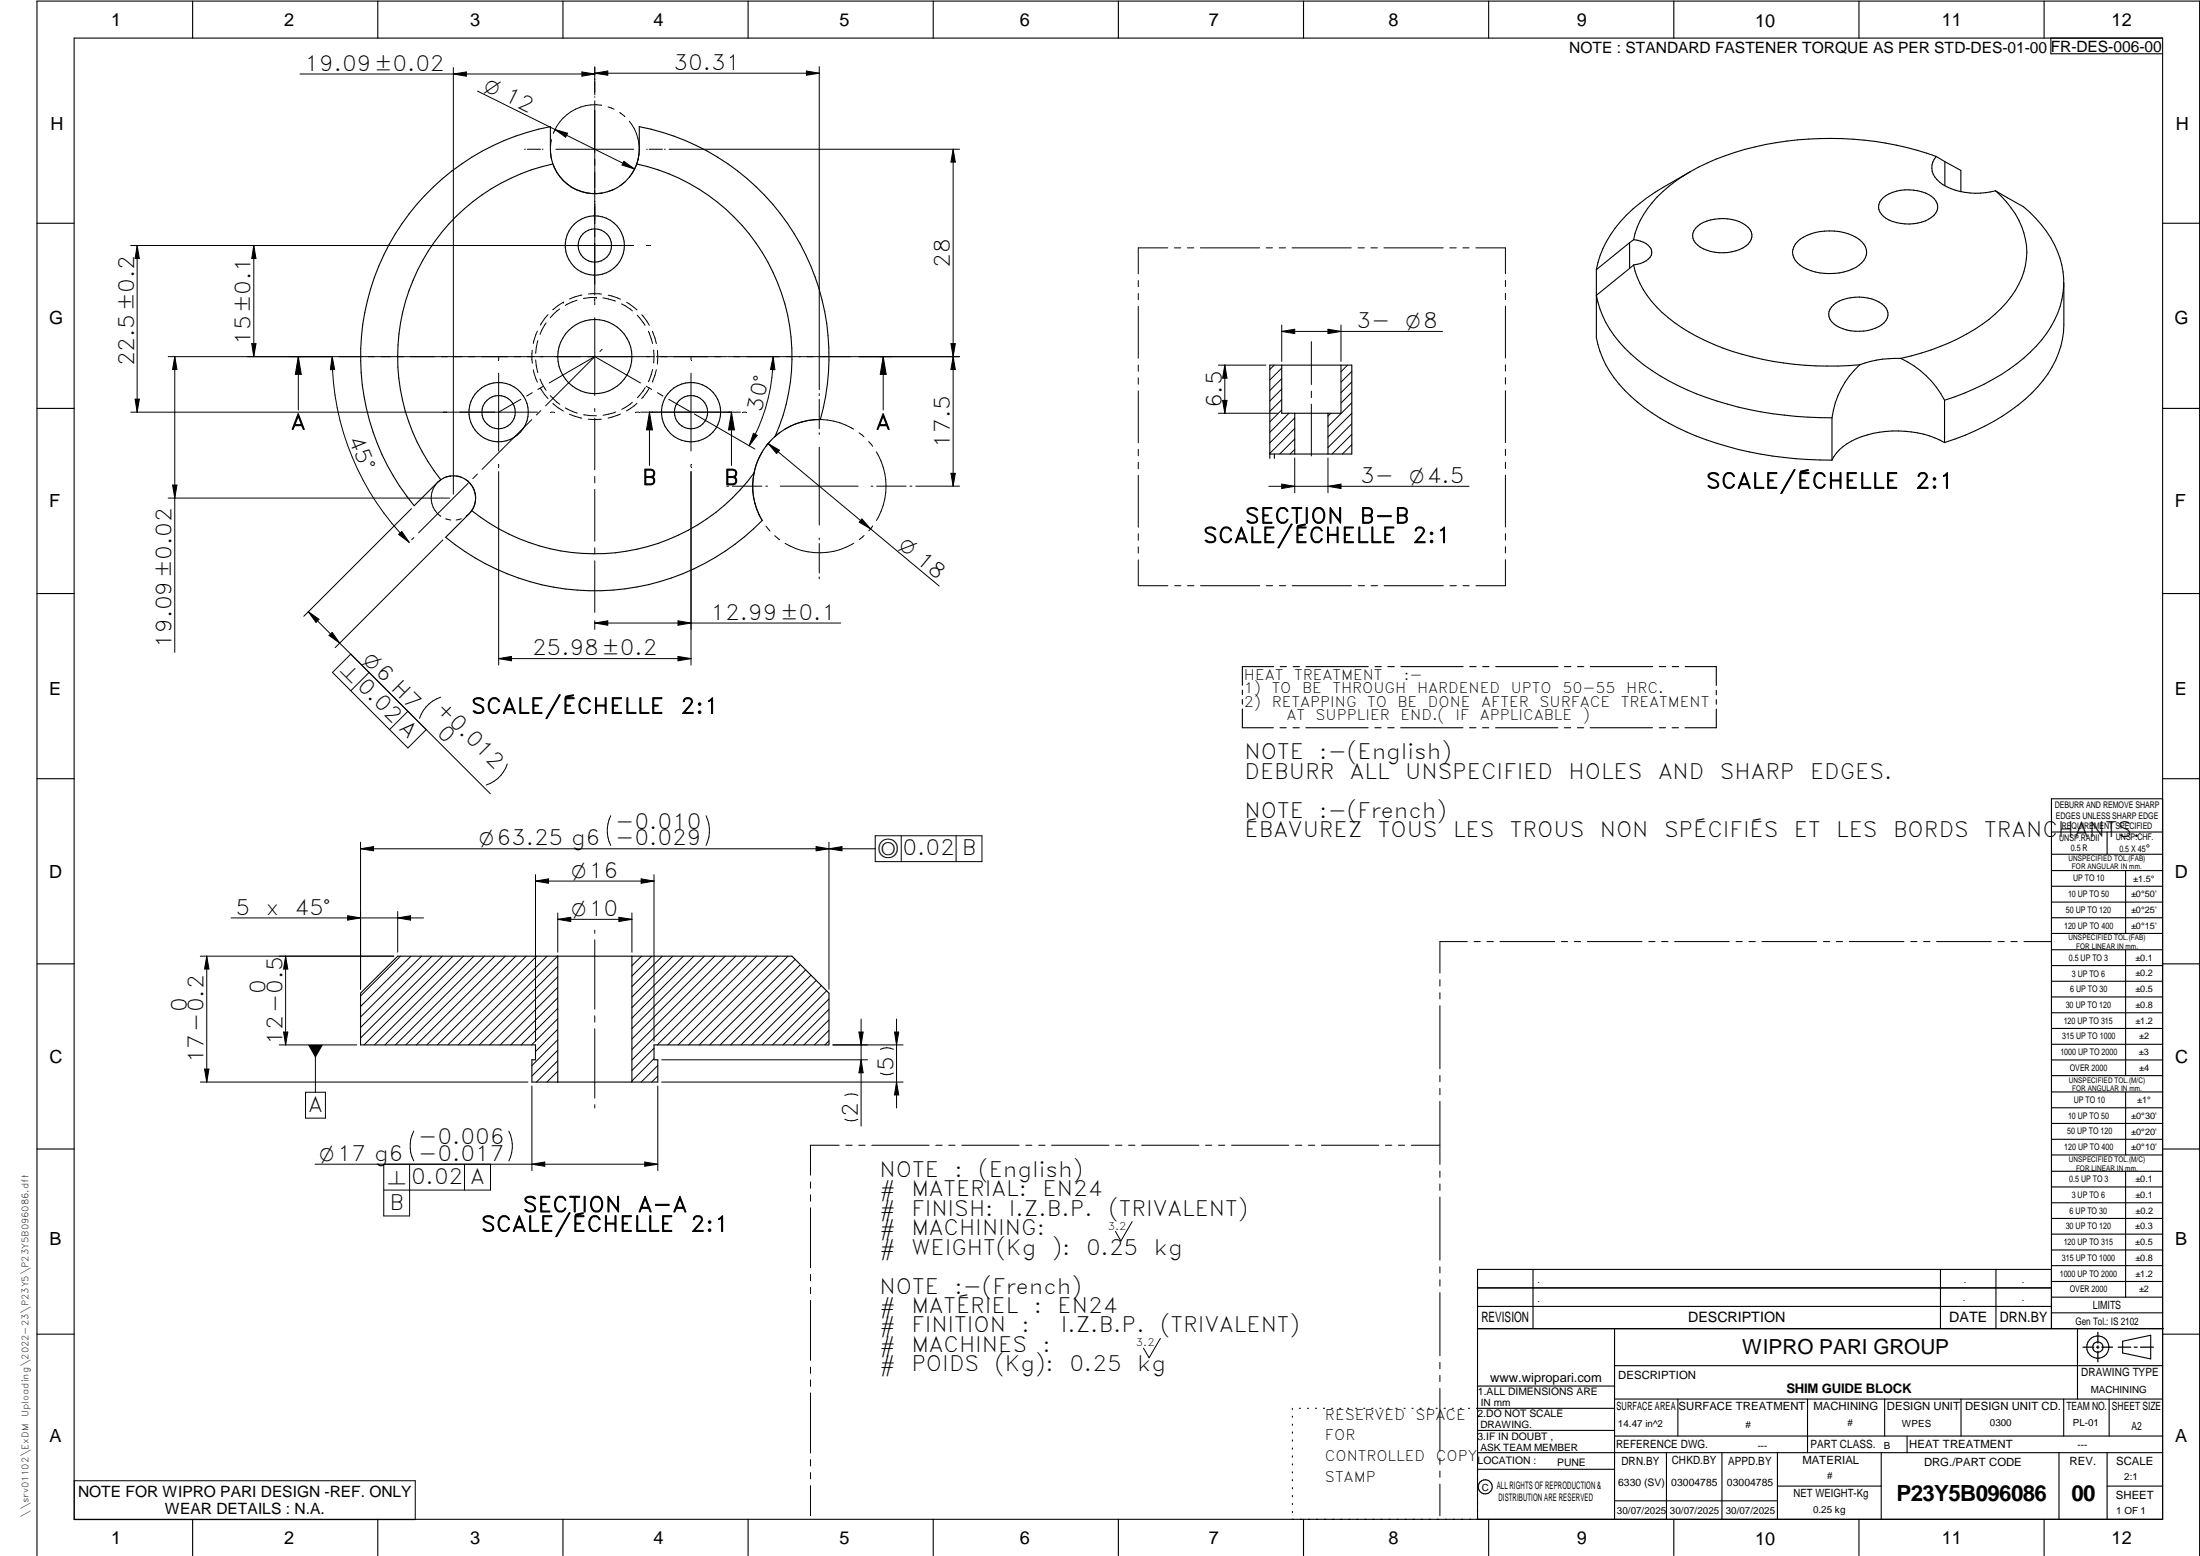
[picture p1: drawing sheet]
<svg xmlns="http://www.w3.org/2000/svg" width="594mm" height="420mm" viewBox="0 0 594 420" stroke-linecap="round" stroke-linejoin="round" font-family="sans-serif">
<g fill="none" stroke="#000" stroke-width=".3">
<path d="M20 10.3h564v400h-564zM52 .3v10M102 .3v10M152 .3v10M202 .3v10M252 .3v10M302 .3v10M352 .3v10M402 .3v10M452 .3v10M502 .3v10M552 .3v10"/>
<path d="M553.8 10.3v4.2h30.2M149.3 44.3a53.2 53.2 0 0 0-30.3 85.2M149.3 44.3a24.1 24.1 0 0 1-.7-10.1 63.2 63.2 0 0 0-36.8 102.4l7.2-7.1M172 44.3a12 12 0 0 1-11.4 8 12 12 0 0 1-11.3-8M172 44.3a24.1 24.1 0 0 0 .6-10.1 63.2 63.2 0 0 1 48.9 79.1 17.9 17.9 0 0 0-12.2 4.5M172 44.3a53.2 53.2 0 0 1 37.3 73.5M456.4 46.4a79.7 79.7 0 0 0-15.5 10.1 29.5 29.5 0 0 0-9.8 16.3M508.6 53.3a11.7 11.7 0 0 1 13.7 .3 3.2 3.2 0 0 1-.7 5.1 11.8 11.8 0 0 1-13-.3 3.1 3.1 0 0 1 0-5.1zM522.9 42.2a87.3 87.3 0 0 0-59.5 .8 42 42 0 0 0-18.5 13.3 20.9 20.9 0 0 0-3.8 8.4M522.9 42.2l2.3 1.4M522.9 42.2a4.6 4.6 0 0 0 .9 7 18.2 18.2 0 0 0 15.1 2.3M525.2 43.6l4.3 2.4v5.8"/>
<path d="M525.2 43.6v6.6M538.9 51.5l3.2 1.9a25.2 25.2 0 0 1 10.5 9.1 24.7 24.7 0 0 1 4.7 12.8v12.4a26.2 26.2 0 0 1-8.6 18.4 59 59 0 0 1-23.6 13.4M538.9 51.5a22.6 22.6 0 0 1 8.4 16.7 22.8 22.8 0 0 1-8.5 16.6 55.6 55.6 0 0 1-25.5 12M10 60.3h10M431.1 72.8v18.4a29.4 29.4 0 0 0 11 17.3 70.1 70.1 0 0 0 30.4 13.5l6.2 1.1 6.3 .8 9.7 .3M440 65.5l-8.9 7.3M440 72.5l-8.9 7.3a29.4 29.4 0 0 0 11 17.3 70.1 70.1 0 0 0 30.4 13.5l6.2 1.1 6.3 .7 9.7 .4M440 65.5v7M441.1 71.5a26.1 26.1 0 0 0 11.1 15.7 65 65 0 0 0 29.4 10.8 88.4 88.4 0 0 0 20.6 .5M441.1 71.5l-1.1 1M441.1 64.7a5 5 0 0 1 4.9 3.1 3 3 0 0 1-2.2 3l-2.7 .7M441.1 64.7l-1.1 .8"/>
<path d="M457.8 61.7a10.1 10.1 0 0 1 8.7-2.6 7.7 7.7 0 0 1 6.4 3.5 3.5 3.5 0 0 1-2.3 4.4 11.9 11.9 0 0 1-12.2-.8 3 3 0 0 1-.6-4.5zM485.4 65.2a14.5 14.5 0 0 1 14.7-1.7 5.1 5.1 0 0 1 3.9 5.4 7.6 7.6 0 0 1-6.1 4.5 15 15 0 0 1-11.8-1.8 4 4 0 0 1-.7-6.4zM557.3 77.2a26.6 26.6 0 0 1-9 17.9 60.4 60.4 0 0 1-23.2 13M584 60.3h10M346.1 98.6v13h16v-13M494.6 82.9a10.1 10.1 0 0 1 8.7-2.6 7.6 7.6 0 0 1 6.3 3.6 3.5 3.5 0 0 1-2.2 4.3 12 12 0 0 1-12.2-.8 3.1 3.1 0 0 1-.6-4.5zM502.2 98.5a23.7 23.7 0 0 0-7.5 14.3M513.3 96.8l-3.3 .1a25.5 25.5 0 0 0-7.8 1.6M513.3 96.8a25.5 25.5 0 0 1 11.8 11.3M10 110.3h10M209.3 117.8a17.8 17.8 0 0 0-5.7 9.9M349.6 111.6v11"/>
<path d="M358.6 111.6v11M494.7 112.8v11.4M525.1 108.1v11.4M525.1 119.5a28 28 0 0 0-26.4 .3 10.7 10.7 0 0 0-4 4.4M584 110.3h10M119 129.5a6 6 0 0 1 7.7 .7 6 6 0 0 1 .7 7.7M203.6 127.7a53.3 53.3 0 0 1-76.2 10.2M203.6 127.7a17.6 17.6 0 0 0 2.2 12.8 63.3 63.3 0 0 1-85.5 4.6l7.1-7.2M342.9 122.6h22.1v-24h-22.1v25.2M344.1 122.6v1.2M10 160.3h10M584 160.3h10"/>
<path d="M335.5 191.4v5.1h8.4M335.5 186.4v1.2M335.5 188.9v1.2M343.9 180h-8.4v5M345.6 196.5h1.7M345.7 180h1.7M349.2 196.5h1.7M349.2 180h1.7M352.6 196.5h16.8M352.7 180h16.8M371.3 196.5h1.6M371.3 180h1.7"/>
<path d="M374.7 196.5h1.8M374.8 180h1.7M378.2 196.5h16.8M378.3 180h16.8M396.8 196.5h1.8M396.9 180h1.7M400.3 196.5h1.7M400.4 180h1.7M403.9 196.5h16.8M403.9 180h16.8M422.4 196.5h1.7M422.5 180h1.7"/>
<path d="M426 196.5h1.6M426 180h1.7M429.4 196.5h16.8M429.5 180h16.8M448 196.5h1.7M448.1 180h1.7M451.5 196.5h1.8M451.6 180h1.7M455.1 180h8.4v5.1M463.5 186.4v1.2M463.5 188.9v1.3M463.5 191.5v5h-8.5"/>
<path d="M10 210.3h10M584 215.7h-30v143.1M584 210.3h10M554 224.7h30M554 230.7h30M554 235.1h30M554 239.3h30M569 224.7v6M574 235.1v17M150.6 258.2v34M170.6 258.2v34M554 243.6h30"/>
<path d="M554 247.8h30M554 252.1h30M554 256.5h30M574 256.5v33.9M10 260.3h10M97.4 268.2l10-10h106.5l10 10v14h-47.3v4h1v6h-34v-6h1v-4h-47.2zM554 260.7h30M554 265h30M554 269.2h30M554 273.5h30M554 277.7h30M584 260.3h10"/>
<path d="M554 282h30M554 286.2h30M554 290.4h30M554 294.9h30M554 299.1h30M574 294.9v17M10 310.3h10M554 303.4h30M554 307.6h30M554 311.9h30M554 316.3h30M574 316.3v34"/>
<path d="M584 310.3h10M554 320.5h30M554 324.8h30M554 329h30M554 333.2h30M554 337.5h30M399 358.8h185.2M399 352.8h155M399 347.8h155M414 342.8v16M436 358.8v51.5M524 342.8v16"/>
<path d="M539 342.8v16M554 341.8h30M554 346h30M554 350.3h30M554 354.5h30M554 342.8h-155v67.5M561 358.8v19M10 360.3h10M399 374.3h37M436 377.8h148M453.1 377.8v10M488.1 377.8v14.5"/>
<path d="M508.9 377.8v10M529.5 377.8v10M557.3 377.8v10M569.5 377.8v10M573.2 362.2l7.6-1.6v6.3l-7.6-1.6zM584 368.8h-148M584 360.3h10M349 380.3v.3M349 382.4v.3M349 384.6v.3M349 386.7v.3M349 388.8v.3"/>
<path d="M349 391v.3M349 393.1v.3M349 395.3v.3M349 397.4v.3M349 399.5v.3M350.9 380.3h.2M353.1 380.3h.2M355.2 380.3h.3M357.4 380.3h.3M359.6 380.3h.3M361.7 380.3h.3M363.9 380.3h.3"/>
<path d="M366.1 380.3h.3M368.3 380.3h.2M370.4 380.3h.3M372.6 380.3h.3M374.8 380.3h.3M376.9 380.3h.4M379.1 380.3h.3M381.3 380.3h.3M383.4 380.3h.4M385.6 380.3h.3M387.8 380.3h.3M390 380.3h.3"/>
<path d="M392.2 380.3h.3M394.3 380.3h.3M396.5 380.3h.3M398.7 380.3h37.3M399 396.7h37M399 392.3h185M399 386.2h37M436 387.8h148M450 392.3v18M465 392.3v18M480 392.3v18M508 392.3v18"/>
<path d="M515 387.8v4.5M556 392.3v18M569 392.3v18M52 410.3v9.7M102 410.3v9.7M152 410.3v9.7M202 410.3v9.7M252 410.3v9.7M302 410.3v9.7M349 401.7v.3M349 403.8v.4M349 406v.3"/>
<path d="M349 408.1v.3M352 410.3v9.7M402 410.3v9.7M436 405.3h44M452 410.3v9.7M480 401.3h28M502 410.3v9.7M552 410.3v9.7M569 401.3h15M10 420v-419.7h584v419.7"/>
<circle cx="160.6" cy="66.3" r="8"/>
<circle cx="160.6" cy="66.3" r="4.5"/>
<circle cx="160.6" cy="96.3" r="10"/>
<circle cx="134.6" cy="111.3" r="8"/>
<circle cx="134.7" cy="111.3" r="4.5"/>
<circle cx="186.6" cy="111.3" r="4.5"/>
<circle cx="186.6" cy="111.3" r="8"/>
<circle cx="566.5" cy="363.7" r="1.39"/>
<circle cx="566.5" cy="363.8" r="3"/>
<circle cx="401.1" cy="401.5" r="1.9"/>
</g>
<g fill="none" stroke="#000" stroke-width=".27">
<path d="M81 20h79.6M122.4 20l3.5-.6v1.2zM122.4 18.2v115.2M157.1 19.4l3.5 .6-3.5 .6zM160.6 18v7.6M160.6 19.8h60.6M160.6 19.8l3.5-.6v1.1zM217.8 19.2l3.4 .6-3.4 .5zM221.2 18v87.2M128.9 24.6l42.5 21M148.9 37.7l-.2 1.7M149.9 35l3.4 1-.6 1z"/>
<path d="M160.6 26.1v.2M160.6 27.2v52.5M162.5 28.4a11.9 11.9 0 0 0-13.1 7.6M164.2 28.9l1.6 .6M167.3 30.4l1.4 1.1M169.9 32.7a12 12 0 0 1 .1 15.1M141.6 40.3h.3M142.4 40.3h3.6M146.4 40.3h.2M148.7 41.2l.2 1.7M149.4 44.6a12 12 0 0 0 13.1 7.6M150.1 40.3h21"/>
<path d="M165.9 51.1l-1.7 .6M168.5 43.6l2.9 2-3.4-1zM168.7 49.1l-1.3 1.1M174.6 40.3h.2M175.3 40.3h3.6M179.4 40.3h.2M180.7 40.3h78.4M257.4 40.3l.6 3.5h-1.2zM257.4 40.3v91M35.3 66.3h135.8M37 66.3l.6 3.5h-1.1zM37 66.3v45"/>
<path d="M68.5 66.3v30M68.5 66.3l.6 3.5h-1.1zM157.1 79.7l-3.3 1M158.9 79.4h3.5M164.2 79.7l3.3 1.1M174.7 66.3h.7M307.4 75.7v1.7M307.4 79.2v1.7M315.3 66.9h-7.9v7.1M317.2 66.9h1.6M320.6 66.9h1.8M324.1 66.9h16"/>
<path d="M341.9 66.9h1.7M345.4 66.9h1.7M348.9 66.9h16M366.7 66.9h1.7M370.2 66.9h1.7M373.7 66.9h16M391.5 66.9h1.7M395 66.9h1.7M398.5 66.9h8v7M406.5 75.7v1.7M406.5 79.2v1.7M45.4 96.3h131.2"/>
<path d="M47.2 96.3l.6 3.5h-1.2zM47.2 96.3v79.8M68 92.8h1.1l-.6 3.5zM80.6 96.3l.8 4.8h-1.7zM80.6 96.3v14.4M89.7 96.3l.7 3.5h-1.2zM89.7 96.3a71 71 0 0 0 20.8 50.1M134.7 96.5v.7M143.7 94.6l.1 3.5M144 99.9l1.1 3.3M144.6 97.2l.6 3.4M145.1 89.4l-1.1 3.4"/>
<path d="M145.2 92l-.6 3.4M147.5 87.2l-1.7 3.1M148 85l-2.1 2.8M151.1 83.4l-2.5 2.4M152.1 81.6h.1M152.1 81.6l-2.8 2.1M155.8 81.1l-3.2 1.4M160.4 96.4l-12.1 7M160.6 80.4v.7M160.6 85.8v21M160.6 81.4v.9M160.7 96.2l-13.4 13.4"/>
<path d="M160.9 96.4l12.1 7M161 80.3h.1M161 80.3l-3.4 .3M162.6 94.3l-.6 .6M162.8 80.4l3.4 .9M167.8 82l3 1.9M169.2 81.6l2.8 2.1M172.1 85.1l2.1 2.8M173.3 85l2 2.8M175.1 89.5l1.1 3.3M176.2 89.5l1 3.3M176.2 99.8l-1.1 3.3"/>
<path d="M176.5 94.5l.1 1.8M176.6 96.3l-.1 1.7M177.2 96.3h19.1M177.2 99.8l-1.1 3.4M177.5 94.6v3.4M177.5 98h.1M186.6 96.5v.7M196.5 96.3h62.6M208.8 96.3a48.1 48.1 0 0 1-6.5 24.1M208.8 96.3l.4 3.5h-1.1zM238.5 96.3l.8 4.8h-1.6zM238.5 96.3v14.4"/>
<path d="M256.8 92.8h1.2l-.6 3.5zM257.4 96.3l.6 3.5h-1.2zM307.4 82.7v14M307.4 98.6v1.6M329 98.6h12.8M330.7 98.6v13M330.7 98.6l.6 3.5h-1.1zM344.1 98.6l-1.2 1.2M346.1 99.4l-3.2 3.2M346.1 89.5l3.5-.6v1.2zM346.1 87.8v9.8M346.1 89.5h43.4"/>
<path d="M354.1 92.2v11.6M358.6 88.9l3.5 .6-3.5 .6zM362.1 87.8v9.8M363.9 98.6l-1.8 1.8M406.5 82.7v14M406.5 98.5v1.7M36.5 107.8h1.1l-.6 3.5zM134.7 100.8v21M140.7 107.8l-6 3.5M143.6 113.3l-13.4 13.4M143.7 106l-1.5 .9M145.2 111.3h-109.9"/>
<path d="M145.8 102.4l1.7 3M145.9 104.8l2.1 2.9M146 110.9l-1.1 1.2M146.7 104.3l-1.5 .9M148.6 106.8l2.6 2.4M148.8 111.3h.7M149.3 109l2.8 2M152.6 110.2l3.3 1.3M153.7 111.8l3.4 1.1M157.6 112l3.5 .3M158.9 113.2h3.5M160.6 110.3v.8"/>
<path d="M160.6 112.9v14M166.2 111.3l-3.4 .8M167.5 111.8l-3.3 1.1M170.8 108.6l-2.9 1.9M171.8 111.3h.7M172 108.9l-2.8 2.1M173 111.3h26.9M174.2 104.6l-2.1 2.8M174.5 104.3l1.5 .9M175.3 104.8l-2 2.8M175.4 111.3l.8 4.8h-1.6zM175.4 111.3v14.4"/>
<path d="M177.5 106l1.5 .9M180.6 107.8l6 3.5M186.6 100.8v21M187.5 111.8l16.3 9.4M197.5 111.3l.8 4.8h-1.6zM197.5 111.3v14.4M200.7 111.3h.7M203.4 117l1.1 .6-2.2 2.8zM207.4 119.8l3.1 1.8-.8 .9zM207.4 119.8l46.2 38.4M207.9 119.3l-1.1 1.3M210.5 116.9l-1.3 1.1"/>
<path d="M221.2 106.3v.5M221.2 107.8v8M221.2 116.8v.5M230.5 115.9a17.9 17.9 0 0 0-18.5 0M232 116.9l1.3 1M234.6 119.2l1.1 1.3M307.4 102v1.8M307.4 105.5v14M329 111.6h16.1M330.2 108.1h1.1l-.6 3.5zM346.1 105.1l-3.2 3.2M346.1 110.7l-3.2 3.2"/>
<path d="M346.1 102.2l-3.2 3.3M346.1 107.9l-3.2 3.2M348.1 111.6l-5.2 5.2M349.6 118.5l-4 4.1M349.6 115.7l-6.7 6.7M349.6 112.9l-6.7 6.7M354.1 105.6v1.8M354.1 109.1v14M359.4 111.6l-.8 .8M365 117.3l-5.3 5.3M365 108.8l-6.4 6.4M365 111.6l-6.4 6.4"/>
<path d="M365 114.4l-6.4 6.5M365 100.3l-2.9 2.9M365 105.9l-2.9 2.9M365 103.1l-2.9 2.9M406.5 102v1.7M406.5 105.5v14M45.4 134.5h76M46.6 131h1.2l-.6 3.5zM111.1 137.3l-29.1 29.1M119 129.6a6 6 0 0 0 0 9.8M121.7 128.5l-1.4 .4M123.1 128.5l1.4 .4"/>
<path d="M125.9 129.5a6 6 0 0 1 0 9.9M126.4 130.5l-13.4 13.4M128.9 128l-1.2 1.2M134.7 125.4v.7M134.7 127.3v52.3M160.6 128.7v1.7M160.6 132.2v13.9M186.6 125.4v.7M186.6 127.3v52.3M196.3 131.3h.5M197.8 131.3h7.9M205.8 122a18.1 18.1 0 0 0 0 18.6"/>
<path d="M206.8 131.3h.5M210.7 131.3h21M221.2 120.8v21M235.2 131.3h.5M236.6 122a17.8 17.8 0 0 1 .1 18.5M236.7 131.3h8M245.7 131.3h.5M247.3 131.3h11.8M256.8 127.8h1.2l-.6 3.5zM307.4 121.3v1.8M307.4 124.8v1.8M307.4 128.4v14"/>
<path d="M342.6 131.3h54.1M346.1 130.7l3.5 .6-3.5 .6zM349.6 121.4l-1.2 1.2M349.6 123.7v9.4M358.6 123.7v9.4M358.6 131.3l3.5-.6v1.2zM365 120.1l-2.5 2.5M406.5 121.3v1.7M406.5 124.8v1.7M406.5 128.3v14M107.6 144.3l.9-.8 2 2.9zM111.8 145.2l-.6 .6"/>
<path d="M119.6 145.8l-29.1 29.1M120.3 140.1l1.4 .3M124.6 140.1l-1.4 .3M160.6 147.9v1.7M160.6 151.4v14M206.8 142.1l1.1 1.3M209.2 144.7l1.3 1M221.2 145.3v.5M221.2 146.8v7.9M221.2 155.8v.5M230.5 146.7a18 18 0 0 1-18.5 0M232.7 140.1l2.4 2.7-3.1-1.8z"/>
<path d="M233.3 144.6l-1.3 1.1M235.7 142l-1.1 1.3M307.4 151.2v7h8M307.4 144.1v1.8M307.4 147.7v1.7M317.2 158.2h1.7M320.7 158.2h1.7M324.2 158.2h16M342 158.2h1.7M345.5 158.2h1.7M348.9 158.2h16M366.8 158.2h1.7"/>
<path d="M370.2 158.2h1.8M373.8 158.2h16M391.5 158.2h1.8M395 158.2h1.7M406.5 144.1v1.7M406.5 147.6v1.7M406.5 151.1v7.1h-7.9M83.3 165.2l49.1 49.1M83.3 165.2l2.8 2-.8 .9zM88.9 171.6l.8-.8 2 2.9zM134.7 177.8l3.4-.6v1.2zM134.7 177.8h51.9"/>
<path d="M160.6 167.6v2.4M160.6 168.2h66.4M160.6 168.2l3.5-.6v1.2zM183.1 167.6l3.5 .6-3.5 .6zM183.1 177.2l3.5 .6-3.5 .6zM89.8 181.6l4.9-5 20.4 20.4-5 5zM99.7 181.6l-5 4.9M110.1 192.1l-4.9 4.9M119 188.3a9.1 9.1 0 0 0-5.7 5.7M137 206.3a8.7 8.7 0 0 1-5.7 5.7M97.4 229.2h138.9M97.4 227.4v39.7"/>
<path d="M97.4 229.2l3.5-.6v1.1zM144.6 236.2v44.9M144.6 237.9l3.5-.6v1.2zM144.6 237.9h32M164.9 220.3a9 9 0 0 0 0 8M173.1 237.3l3.5 .6-3.5 .6zM176.6 236.2v44.9M190.7 220.3a9.4 9.4 0 0 1 0 8M220.4 228.6l3.5 .6-3.5 .5zM223.9 229.2l3.5-.6v1.1zM223.9 227.4v39.7M236.3 225.7h28.9v7h-28.9z"/>
<path d="M243.4 225.7v7M258.2 225.7v7M54.1 258.2h52.2M55.8 258.2l.6 3.5h-1.2zM55.8 258.2v34M62.4 247.9h52M77.1 258.2v24M77.1 258.2l.6 3.5h-1.1zM93.9 247.3l3.5 .6-3.5 .6zM107.4 247.9l3.5-.6v1.2zM107.4 246.1v11M108.2 258.2l-10.8 10.7"/>
<path d="M111 258.2l-13.6 13.6M113.8 258.2l-16.4 16.4M116.6 258.2l-19.2 19.3M119.5 258.2l-22.1 22.1M122.3 258.2l-24 24M125.1 258.2l-24 24M128 258.2l-24 24M130.8 258.2l-24 24M133.6 258.2l-24 24M136.4 258.2l-24 24M139.3 258.2l-24 24M142.1 258.2l-24 24"/>
<path d="M144.9 258.2l-24 24M147.7 258.2l-24 24M150.6 258.2l-24 24M150.6 246.5v10.6M150.6 248.2l3.5-.5v1.1zM150.6 248.2h20M160.6 251.2v.8M160.6 253.8v18.7M167.1 247.7l3.5 .5-3.5 .6zM170.6 246.5v10.6M173.2 258.2l-2.6 2.6M176 258.2l-5.4 5.4"/>
<path d="M178.9 258.2l-8.3 8.2M181.7 258.2l-11.1 11M184.5 258.2l-13.9 13.9M187.4 258.2l-16.8 16.7M190.2 258.2l-19.6 19.5M193 258.2l-22.4 22.3M195.8 258.2l-25.2 25.2M198.7 258.2l-28.1 28M201.5 258.2l-24 24M204.3 258.2l-24 24M207.1 258.2l-24 24M210 258.2l-24 24"/>
<path d="M212.8 258.2l-24 24M214.8 259l-23.2 23.2M396.2 254.3h-7.4v8.5M398.1 254.3h1.6M401.5 254.3h1.8M405 254.3h14.8M421.6 254.3h1.7M425.1 254.3h1.7M428.6 254.3h14.8M445.2 254.3h1.7M448.7 254.3h1.7M452.2 254.3h14.8"/>
<path d="M468.8 254.3h1.7M472.3 254.3h1.7M475.8 254.3h14.8M492.4 254.3h1.7M495.8 254.3h1.8M499.4 254.3h14.7M516 254.3h1.6M519.4 254.3h1.8M522.9 254.3h14.8M539.5 254.3h1.7M543 254.3h1.7M546.5 254.3h7.4"/>
<path d="M76.6 278.7h1.1l-.6 3.5zM150.6 260.9l-21.2 21.3M150.6 263.8l-18.4 18.4M150.6 266.6l-15.5 15.6M150.6 269.5l-12.7 12.7M150.6 272.3l-9.9 9.9M150.6 275.1l-7.1 7.1M150.6 277.9l-6 6M160.6 274.3v1.7M160.6 277.8v18.7M216.1 260.5l-21.6 21.7M217.6 261.9l-20.3 20.3"/>
<path d="M219 263.3l-18.9 18.9M220.4 264.7l-17.5 17.5M221.8 266.1l-16 16.1M223.2 267.5l-14.6 14.7M223.9 278.2l-4 4M223.9 275.4l-6.8 6.8M223.9 272.5l-9.7 9.7M223.9 269.7l-12.5 12.5M231.9 278.7h1.2l-.6 3.5zM232.5 275.2v28.9M241.5 278.7h1.2l-.6 3.5zM242.1 275.2v24"/>
<path d="M388.8 264.5v1.8M388.8 268.1v1.6M388.8 271.6v17M54.1 292.2h88.5M55.2 288.7h1.2l-.6 3.5zM75.4 282.2h20.9M82.5 294.9h5.4v7h-5.4zM85.2 282.2v12.7M143.6 293.2v22.9M150.6 280.8l-7 6.9M150.6 283.6l-7 7M150.6 286.4l-5.7 5.8"/>
<path d="M150.6 289.3l-2.9 2.9M150.6 292.1l-.1 .1M160.6 298.3v.9M176.6 285.9l-6 6M176.6 283l-6 6.1M177.6 287.7l-4.5 4.5M177.6 290.5l-1.6 1.7M177.6 293.2v22.9M178.7 286.2h55.6M178.7 292.2h65.2M223.9 281.1l-1.1 1.1M224.9 282.2h19"/>
<path d="M231.6 295.8a4.2 4.2 0 0 0-3.5 0M232.5 286.2l.6 3.5h-1.2zM241.3 283.3a3.9 3.9 0 0 0-3.6 0M241.3 289.8a3.9 3.9 0 0 1-3.6 0M242.1 292.2l.6 3.5h-1.2zM388.8 290.4v1.7M388.8 293.9v1.7M388.8 297.4v17M85.1 314.4h92.5M103.6 314.4v13.9h7v-13.9M111.7 305.4a9 9 0 0 0 0 8.1M125.4 314.4v7"/>
<path d="M132.5 314.4v7h-28.9M137.4 305.4a9 9 0 0 1 0 8.1M143.6 314.4l3.5-.6v1.1zM174.1 313.8l3.5 .6-3.5 .5zM218.9 319.2v1.6M226.6 309.2h-7.7v8.1M228.4 309.2h1.7M231.6 302.2a3.9 3.9 0 0 1-3.5 0M231.9 309.2h1.7M235.4 309.2h15.5M252.7 309.2h1.7M256.2 309.2h1.7"/>
<path d="M259.7 309.2h15.5M277 309.2h1.7M280.5 309.2h1.7M284 309.2h15.5M301.2 309.2h1.8M304.8 309.2h1.7M308.3 309.2h15.5M325.5 309.2h1.7M329.1 309.2h1.6M332.6 309.2h15.4M349.8 309.2h1.7M353.3 309.2h1.7"/>
<path d="M356.8 309.2h15.5M374.1 309.2h1.7M377.6 309.2h1.7M381.1 309.2h7.7M388.8 316.2v1.7M388.8 319.7v1.7M218.9 322.6v1.8M218.9 326.1v16.2M305.7 329.9l-3 5.2-1.5-2.6M388.8 323.2v17.1M218.9 344.1v1.8M218.9 347.6v1.7"/>
<path d="M218.9 351.2v16.1M388.8 342.1v1.6M388.8 345.6v1.7M388.8 349v17.1M218.9 369.1v1.7M218.9 372.6v1.8M218.9 376.1v16.2M313.3 361.4l-3 5.2-1.5-2.6M388.8 367.9v1.7M388.8 371.4v1.7M388.8 374.9v17M20.1 399.8h92v10.5h-92z"/>
<path d="M218.9 394.1v1.8M218.9 397.6v1.7M388.8 393.7v1.7M388.8 397.2v1.7M218.9 401.2v8.1M388.8 400.7v8.6"/>
</g>
<path d="M566.5 359.7v3M562.5 363.8h2.9M566.1 363.8h.7M566.5 363.4v.7M566.5 364.9v2.8M567.6 363.8h2.9M572 363.8h3.4M576.3 363.8h.8M578 363.8h3.5" fill="none" stroke="#000" stroke-width=".34"/>
<g fill="#000">
<path d="M122.4 20l3.5-.6v1.2zM157.1 19.4l3.5 .6-3.5 .6zM160.6 19.8l3.5-.6v1.1zM217.8 19.2l3.4 .6-3.4 .5zM149.9 35l3.4 1-.6 1zM168.5 43.6l2.9 2-3.4-1zM257.4 40.3l.6 3.5h-1.2zM37 66.3l.6 3.5h-1.1zM68.5 66.3l.6 3.5h-1.1zM47.2 96.3l.6 3.5h-1.2zM68 92.8h1.1l-.6 3.5zM89.7 96.3l.7 3.5h-1.2z"/>
<path d="M208.8 96.3l.4 3.5h-1.1zM256.8 92.8h1.2l-.6 3.5zM257.4 96.3l.6 3.5h-1.2zM346.1 89.5l3.5-.6v1.2zM358.6 88.9l3.5 .6-3.5 .6zM36.5 107.8h1.1l-.6 3.5zM80.6 96.3l.8 4.8h-1.7zM175.4 111.3l.8 4.8h-1.6zM197.5 111.3l.8 4.8h-1.6zM203.4 117l1.1 .6-2.2 2.8zM238.5 96.3l.8 4.8h-1.6zM330.7 98.6l.6 3.5h-1.1z"/>
<path d="M330.2 108.1h1.1l-.6 3.5zM46.6 131h1.2l-.6 3.5zM207.4 119.8l3.1 1.8-.8 .9zM256.8 127.8h1.2l-.6 3.5zM346.1 130.7l3.5 .6-3.5 .6zM358.6 131.3l3.5-.6v1.2zM107.6 144.3l.9-.8 2 2.9zM232.7 140.1l2.4 2.7-3.1-1.8zM83.3 165.2l2.8 2-.8 .9zM88.9 171.6l.8-.8 2 2.9zM134.7 177.8l3.4-.6v1.2zM160.6 168.2l3.5-.6v1.2z"/>
<path d="M183.1 167.6l3.5 .6-3.5 .6zM183.1 177.2l3.5 .6-3.5 .6zM97.4 229.2l3.5-.6v1.1zM144.6 237.9l3.5-.6v1.2zM173.1 237.3l3.5 .6-3.5 .6zM220.4 228.6l3.5 .6-3.5 .5zM223.9 229.2l3.5-.6v1.1zM93.9 247.3l3.5 .6-3.5 .6zM107.4 247.9l3.5-.6v1.2zM150.6 248.2l3.5-.5v1.1zM167.1 247.7l3.5 .5-3.5 .6zM55.8 258.2l.6 3.5h-1.2z"/>
<path d="M77.1 258.2l.6 3.5h-1.1zM76.6 278.7h1.1l-.6 3.5zM231.9 278.7h1.2l-.6 3.5zM241.5 278.7h1.2l-.6 3.5zM55.2 288.7h1.2l-.6 3.5zM83.2 282.2h4l-2 3.5zM232.5 286.2l.6 3.5h-1.2zM242.1 292.2l.6 3.5h-1.2zM143.6 314.4l3.5-.6v1.1zM174.1 313.8l3.5 .6-3.5 .5z"/>
</g>
<g font-size="6">
<text x="512.1" y="405.2">P23Y5B096086</text>
<text x="559.4" y="405.2">00</text>
</g>
<g font-size="5.7">
<text x="82.2" y="19.1">19.09±0.02</text>
<text x="181.9" y="18.9">30.31</text>
<text x="256.5" y="72.3" transform="rotate(-90 256.5 72.3)">28</text>
<text x="366.3" y="88.6">3-</text>
<text x="67.7" y="93.2" transform="rotate(-90 67.7 93.2)">15±0.1</text>
<text x="36.2" y="98.9" transform="rotate(-90 36.2 98.9)">22.5±0.2</text>
<text x="205.7" y="111.4" transform="rotate(-78 205.7 111.4)">30°</text>
<text x="329.9" y="110.2" transform="rotate(-90 329.9 110.2)">6.5</text>
<text x="78.5" y="116">A</text>
<text x="94" y="118.4" transform="rotate(68 94 118.4)">45°</text>
<text x="236.5" y="116">A</text>
<text x="256.5" y="120.9" transform="rotate(-90 256.5 120.9)">17.5</text>
<text x="173.3" y="130.9">B</text>
<text x="195.5" y="130.9">B</text>
<text x="367.3" y="130.4">3-</text>
<text x="460.7" y="131.9">SCALE/ÉCHELLE</text>
<text x="517.2" y="131.9">2:1</text>
<text x="336.2" y="141.3">SECTION</text>
<text x="367.2" y="141.3">B-B</text>
<text x="324.9" y="146.6">SCALE/ÉCHELLE</text>
<text x="381.4" y="146.6">2:1</text>
<text x="191.9" y="167.3">12.99±0.1</text>
<text x="46.3" y="174.9" transform="rotate(-90 46.3 174.9)">19.09±0.02</text>
<text x="143.7" y="177">25.98±0.2</text>
<text x="117.4" y="191.6" transform="rotate(45 117.4 191.6)">+0.012</text>
<text x="127.2" y="192.7">SCALE/ÉCHELLE</text>
<text x="183.7" y="192.7">2:1</text>
<text x="117.7" y="198.3" transform="rotate(45 117.7 198.3)">0</text>
<text x="336.1" y="205.1">NOTE</text>
<text x="356.3" y="205.1">:-(English)</text>
<text x="336.1" y="210.3">DEBURR</text>
<text x="364.5" y="210.3">ALL</text>
<text x="379.4" y="210.3">UNSPECIFIED</text>
<text x="423.6" y="210.3">HOLES</text>
<text x="447.7" y="210.3">AND</text>
<text x="464.4" y="210.3">SHARP</text>
<text x="488.8" y="210.3">EDGES.</text>
<text x="336.1" y="220.8">NOTE</text>
<text x="356.3" y="220.8">:-(French)</text>
<text x="166.2" y="223.8">-0.010</text>
<text x="336.1" y="226.1">ÉBAVUREZ</text>
<text x="372.1" y="226.1">TOUS</text>
<text x="392.4" y="226.1">LES</text>
<text x="407.7" y="226.1">TROUS</text>
<text x="432" y="226.1">NON</text>
<text x="449.3" y="226.1">SPÉCIFIÉS</text>
<text x="484.4" y="226.1">ET</text>
<text x="495.8" y="226.1">LES</text>
<text x="511.2" y="226.1">BORDS</text>
<text x="535.8" y="226.1">TRANCHANTS.</text>
<text x="166.2" y="228.3">-0.029</text>
<text x="243.7" y="230.9">0.02 B</text>
<text x="63.6" y="247">5</text>
<text x="71.7" y="247">x</text>
<text x="79.5" y="247">45°</text>
<text x="71.7" y="268.4" transform="rotate(-90 71.7 268.4)">0</text>
<text x="50.4" y="273.3" transform="rotate(-90 50.4 273.3)">0</text>
<text x="55" y="287.1" transform="rotate(-90 55 287.1)">17-0.2</text>
<text x="76.3" y="282.2" transform="rotate(-90 76.3 282.2)">12-0.5</text>
<text x="241.3" y="289.1" transform="rotate(-90 241.3 289.1)">5</text>
<text x="83.2" y="300.2">A</text>
<text x="231.6" y="301.6" transform="rotate(-90 231.6 301.6)">2</text>
<text x="112.9" y="308.9">-0.006</text>
<text x="112.9" y="313.5">-0.017</text>
<text x="237.5" y="317.8">NOTE</text>
<text x="257.7" y="317.8">:</text>
<text x="264.1" y="317.8">(English)</text>
<text x="111" y="319.6">0.02 A</text>
<text x="237.5" y="323">#</text>
<text x="246.1" y="323">MATERIAL:</text>
<text x="281.5" y="323">EN24</text>
<text x="105.1" y="326.6">B</text>
<text x="141.2" y="327.3">SECTION</text>
<text x="172.2" y="327.3">A-A</text>
<text x="237.5" y="328.3">#</text>
<text x="246.1" y="328.3">FINISH:</text>
<text x="272.4" y="328.3">I.Z.B.P.</text>
<text x="299.3" y="328.3">(TRIVALENT)</text>
<text x="129.9" y="332.5">SCALE/ÉCHELLE</text>
<text x="186.5" y="332.5">2:1</text>
<text x="237.5" y="333.5">#</text>
<text x="246.1" y="333.5">MACHINING:</text>
<text x="237.5" y="338.8">#</text>
<text x="246.1" y="338.8">WEIGHT(Kg</text>
<text x="284" y="338.8">):</text>
<text x="293.3" y="338.8">0.25</text>
<text x="311.6" y="338.8">kg</text>
<text x="237.5" y="349.3">NOTE</text>
<text x="257.7" y="349.3">:-(French)</text>
<text x="237.5" y="354.5">#</text>
<text x="237.5" y="359.8">#</text>
<text x="246.1" y="359.8">FINITION</text>
<text x="246.1" y="354.5">MATÉRIEL</text>
<text x="275.8" y="359.8">:</text>
<text x="279.2" y="354.5">:</text>
<text x="285.6" y="354.5">EN24</text>
<text x="286.4" y="359.8">I.Z.B.P.</text>
<text x="313.3" y="359.8">(TRIVALENT)</text>
<text x="237.5" y="365">#</text>
<text x="246.1" y="365">MACHINES</text>
<text x="281.5" y="365">:</text>
<text x="237.5" y="370.3">#</text>
<text x="246.1" y="370.3">POIDS</text>
<text x="268.5" y="370.3">(Kg):</text>
<text x="288.8" y="370.3">0.25</text>
<text x="307.1" y="370.3">kg</text>
</g>
<text font-size="5.6" x="470.5" y="365.5">WIPRO PARI GROUP</text>
<g font-size="5.4">
<text x="130.4" y="24.3" transform="rotate(26 130.4 24.3)">O 12</text>
<text x="379.6" y="88.6">O8</text>
<text x="380.7" y="130.4">O4.5</text>
<text x="242.5" y="147.8" transform="rotate(40 242.5 147.8)">O 18</text>
<text x="97.8" y="178.5" transform="rotate(45 97.8 178.5)">O6 H7</text>
<text x="91.8" y="181.1" transform="rotate(45 91.8 181.1)">n 0.02 A</text>
<text x="129.4" y="228.3">O63.25 g6</text>
<text x="237" y="230.9">a</text>
<text x="154.3" y="237">O16</text>
<text x="154.3" y="247.4">O10</text>
<text x="86.3" y="313.5">O17 g6</text>
<text x="104.7" y="319.6">n</text>
</g>
<g font-size="4.9">
<text x="30" y="6.9">1</text>
<text x="76.7" y="6.9">2</text>
<text x="127" y="6.9">3</text>
<text x="176.5" y="6.9">4</text>
<text x="226.7" y="6.9">5</text>
<text x="275.4" y="6.9">6</text>
<text x="326.4" y="6.9">7</text>
<text x="375" y="6.9">8</text>
<text x="425.8" y="6.9">9</text>
<text x="473.9" y="7.3">10</text>
<text x="524.3" y="6.9">11</text>
<text x="570.2" y="6.9">12</text>
<text x="13.6" y="35.1">H</text>
<text x="587.6" y="35.1">H</text>
<text x="13.2" y="87.5">G</text>
<text x="587.2" y="87.5">G</text>
<text x="13.2" y="137">F</text>
<text x="587.2" y="137">F</text>
<text x="13.2" y="187.6">E</text>
<text x="587.2" y="187.6">E</text>
<text x="13.2" y="237">D</text>
<text x="587.2" y="237">D</text>
<text x="13.4" y="287.1">C</text>
<text x="587.4" y="287.1">C</text>
<text x="13.4" y="336.2">B</text>
<text x="587.4" y="336.2">B</text>
<text x="13.4" y="389.3">A</text>
<text x="587.4" y="389.3">A</text>
<text x="30" y="416.9">1</text>
<text x="76.7" y="416.9">2</text>
<text x="127" y="416.9">3</text>
<text x="176.5" y="416.9">4</text>
<text x="226.7" y="416.9">5</text>
<text x="275.4" y="416.9">6</text>
<text x="326.4" y="416.9">7</text>
<text x="375" y="416.9">8</text>
<text x="425.8" y="416.9">9</text>
<text x="473.9" y="417.3">10</text>
<text x="524.3" y="416.9">11</text>
<text x="570.2" y="416.9">12</text>
</g>
<g font-size="4.2">
<text x="423.7" y="14.3">NOTE : STANDARD FASTENER TORQUE AS PER STD-DES-01-00</text>
<text x="553.8" y="14">FR-DES-006-00</text>
<text x="21.1" y="404.3">NOTE FOR WIPRO PARI DESIGN -REF. ONLY</text>
<text x="44.5" y="408.8">WEAR DETAILS : N.A.</text>
</g>
<g font-size="3.9">
<text x="335.9" y="183.6">HEAT</text>
<text x="349.5" y="183.6">TREATMENT</text>
<text x="379.1" y="183.6">:-</text>
<text x="335.9" y="187.2">1)</text>
<text x="335.9" y="190.8">2)</text>
<text x="343.4" y="187.2">TO</text>
<text x="343.4" y="190.8">RETAPPING</text>
<text x="351.6" y="187.2">BE</text>
<text x="359.8" y="187.2">THROUGH</text>
<text x="369.2" y="190.8">TO</text>
<text x="377.4" y="190.8">BE</text>
<text x="382.7" y="187.2">HARDENED</text>
<text x="385.6" y="190.8">DONE</text>
<text x="400" y="190.8">AFTER</text>
<text x="408" y="187.2">UPTO</text>
<text x="415.7" y="190.8">SURFACE</text>
<text x="421.9" y="187.2">50-55</text>
<text x="437.7" y="190.8">TREATMENT</text>
<text x="439.2" y="187.2">HRC.</text>
<text x="347.4" y="194.4">AT</text>
<text x="355.2" y="194.4">SUPPLIER</text>
<text x="378.1" y="194.4">END.(</text>
<text x="393" y="194.4">IF</text>
<text x="399.6" y="194.4">APPLICABLE</text>
<text x="427.4" y="194.4">)</text>
<text x="400" y="357.1">REVISION</text>
<text x="455.9" y="357.1">DESCRIPTION</text>
<text x="526.4" y="357.1">DATE</text>
<text x="540" y="357.1">DRN.BY</text>
<text x="357.8" y="383.3">RESERVED</text>
<text x="382.3" y="383.3">SPACE</text>
<text x="357.8" y="388.9">FOR</text>
<text x="357.8" y="394.5">CONTROLLED</text>
<text x="387.8" y="394.5">COPY</text>
<text x="357.8" y="400">STAMP</text>
</g>
<text font-size="3.6" x="482.4" y="376.1">SHIM GUIDE BLOCK</text>
<text font-size="3.5" x="402.4" y="373.3">www.wipropari.com</text>
<g font-size="3.1">
<text x="565.1" y="353.5">LIMITS</text>
<text x="562" y="371.7">DRAWING TYPE</text>
<text x="437" y="372.3">DESCRIPTION</text>
<text x="436.5" y="380.8">SURFACE AREA</text>
<text x="453.3" y="380.8">SURFACE TREATMENT</text>
<text x="489.7" y="380.8">MACHINING</text>
<text x="509.5" y="380.8">DESIGN UNIT</text>
<text x="530.6" y="380.8">DESIGN UNIT CD.</text>
<text x="558" y="380.6">TEAM NO.</text>
<text x="570.3" y="380.7">SHEET SIZE</text>
<text x="575.6" y="386.1">A2</text>
<text x="436.4" y="391.1">REFERENCE DWG.</text>
<text x="437.8" y="395.5">DRN.BY</text>
<text x="451.4" y="395.4">CHKD.BY</text>
<text x="466.6" y="395.5">APPD.BY</text>
<text x="486.7" y="395.4">MATERIAL</text>
<text x="488.9" y="390.9">PART CLASS.</text>
<text x="515.6" y="390.9">HEAT TREATMENT</text>
<text x="519.6" y="395.9">DRG./PART CODE</text>
<text x="558.9" y="395.5">REV.</text>
<text x="571.4" y="395.6">SCALE</text>
<text x="484.3" y="404.2">NET WEIGHT-Kg</text>
<text x="571.4" y="404.7">SHEET</text>
</g>
<text font-size="3" x="579.5" y="230.1">°</text>
<g font-size="2.8">
<text x="299.1" y="332.1">3.2</text>
<text x="560.4" y="357.7">Gen Tol.: IS 2102</text>
<text x="306.7" y="363.6">3.2</text>
<text x="399.1" y="376.6">1.ALL DIMENSIONS ARE</text>
<text x="399" y="382.7">2.DO NOT SCALE</text>
<text x="399" y="388.7">3.IF IN DOUBT ,</text>
<text x="399" y="395.4">LOCATION :</text>
<text x="420.5" y="396">PUNE</text>
<text x="404.2" y="402">ALL RIGHTS OF REPRODUCTION &amp;</text>
<text x="437" y="401.2">6330 (SV)</text>
<text x="451.3" y="401.2">03004785</text>
<text x="466.3" y="401.2">03004785</text>
<text x="404.7" y="405.4">DISTRIBUTION ARE RESERVED</text>
</g>
<g font-size="2.7">
<text x="564.6" y="376.2">MACHINING</text>
<text x="399.9" y="379.7">IN mm</text>
<text x="399.7" y="385.7">DRAWING.</text>
<text x="436.9" y="385.4">14.47 in^2</text>
<text x="471.4" y="385.5">#</text>
<text x="498.9" y="385">#</text>
<text x="513.6" y="385.3">WPES</text>
<text x="537.3" y="385.1">0300</text>
<text x="559.7" y="385.1">PL-01</text>
<text x="399.7" y="391.8">ASK TEAM MEMBER</text>
<text x="474.6" y="391.2">---</text>
<text x="508.7" y="391.2">B</text>
<text x="561" y="391.1">---</text>
<text x="493.4" y="399.5">#</text>
<text x="573.6" y="399.7">2:1</text>
<text x="400.1" y="402.5">C</text>
<text x="436.6" y="408.7">30/07/2025</text>
<text x="450.9" y="408.8">30/07/2025</text>
<text x="466" y="408.9">30/07/2025</text>
<text x="489.6" y="408.5">0.25 kg</text>
<text x="571.4" y="408.7">1 OF 1</text>
</g>
<g font-size="2.5">
<text x="554.9" y="218.3">DEBURR AND REMOVE SHARP</text>
<text x="555.2" y="221">EDGES UNLESS SHARP EDGE</text>
<text x="556.1" y="227.1">UNSP.RADII</text>
<text x="556.8" y="223.8">REQUIREMENT SPECIFIED</text>
<text x="571.4" y="226.9">UNSP.CHF.</text>
<text x="559.2" y="229.9">0.5 R</text>
<text x="572.3" y="230.1">0.5 X 45</text>
<text x="559.8" y="238">UP TO 10</text>
<text x="576.1" y="238.1">±1.5°</text>
<text x="558.5" y="242.2">10 UP TO 50</text>
<text x="575.5" y="242.3">±0°50'</text>
<text x="557.4" y="250.7">120 UP TO 400</text>
<text x="557.9" y="246.5">50 UP TO 120</text>
<text x="575.5" y="250.7">±0°15'</text>
<text x="575.5" y="246.5">±0°25'</text>
<text x="558.7" y="259.4">0.5 UP TO 3</text>
<text x="559.5" y="263.7">3 UP TO 6</text>
<text x="576.6" y="263.6">±0.2</text>
<text x="576.6" y="259.4">±0.1</text>
<text x="559" y="267.9">6 UP TO 30</text>
<text x="576.6" y="267.9">±0.5</text>
<text x="557.8" y="272.2">30 UP TO 120</text>
<text x="576.6" y="272.2">±0.8</text>
<text x="556.9" y="280.7">315 UP TO 1000</text>
<text x="557.3" y="276.4">120 UP TO 315</text>
<text x="576.6" y="276.4">±1.2</text>
<text x="577.7" y="280.7">±2</text>
<text x="556.4" y="284.9">1000 UP TO 2000</text>
<text x="577.6" y="284.9">±3</text>
<text x="558.9" y="289.2">OVER 2000</text>
<text x="577.7" y="289.3">±4</text>
<text x="560" y="297.9">UP TO 10</text>
<text x="577.1" y="297.9">±1°</text>
<text x="558.5" y="302.1">10 UP TO 50</text>
<text x="575.5" y="302.1">±0°30'</text>
<text x="557.4" y="310.6">120 UP TO 400</text>
<text x="558.2" y="306.3">50 UP TO 120</text>
<text x="575.5" y="310.6">±0°10'</text>
<text x="575.5" y="306.4">±0°20'</text>
<text x="558.8" y="319.2">0.5 UP TO 3</text>
<text x="559.4" y="323.4">3 UP TO 6</text>
<text x="576.6" y="319.2">±0.1</text>
<text x="576.6" y="323.5">±0.1</text>
<text x="558.9" y="327.7">6 UP TO 30</text>
<text x="576.7" y="327.7">±0.2</text>
<text x="557.8" y="332">30 UP TO 120</text>
<text x="576.6" y="332">±0.3</text>
<text x="556.8" y="340.5">315 UP TO 1000</text>
<text x="557.3" y="336.3">120 UP TO 315</text>
<text x="576.6" y="336.3">±0.5</text>
<text x="576.6" y="340.5">±0.8</text>
<text x="415.2" y="346.4">.</text>
<text x="530.3" y="346.5">.</text>
<text x="545.9" y="346.4">.</text>
<text x="556.2" y="344.7">1000 UP TO 2000</text>
<text x="576.6" y="344.7">±1.2</text>
<text x="415.2" y="351.5">.</text>
<text x="530" y="351.3">.</text>
<text x="545.9" y="351.4">.</text>
<text x="558.9" y="349">OVER 2000</text>
<text x="577.6" y="349">±2</text>
</g>
<g font-size="2.4">
<text x="7.7" y="382.7" transform="rotate(-90 7.7 382.7)">Uploading\2022-23\P23Y5\P23Y5B096086.dft</text>
<text x="7.7" y="409.8" transform="rotate(-90 7.7 409.8)">\\srv01102\ExDM</text>
</g>
<g font-size="2.1">
<text x="558.5" y="232.4">UNSPECIFIED TOL.(FAB)</text>
<text x="559.5" y="234.7">FOR ANGULAR IN mm.</text>
<text x="558.6" y="253.9">UNSPECIFIED TOL.(FAB)</text>
<text x="560.7" y="256.3">FOR LINEAR IN mm.</text>
<text x="558.7" y="292.3">UNSPECIFIED TOL.(M/C)</text>
<text x="559.6" y="294.7">FOR ANGULAR IN mm.</text>
<text x="558.7" y="313.7">UNSPECIFIED TOL.(M/C)</text>
<text x="560.6" y="316.1">FOR LINEAR IN mm.</text>
</g>
</svg>
